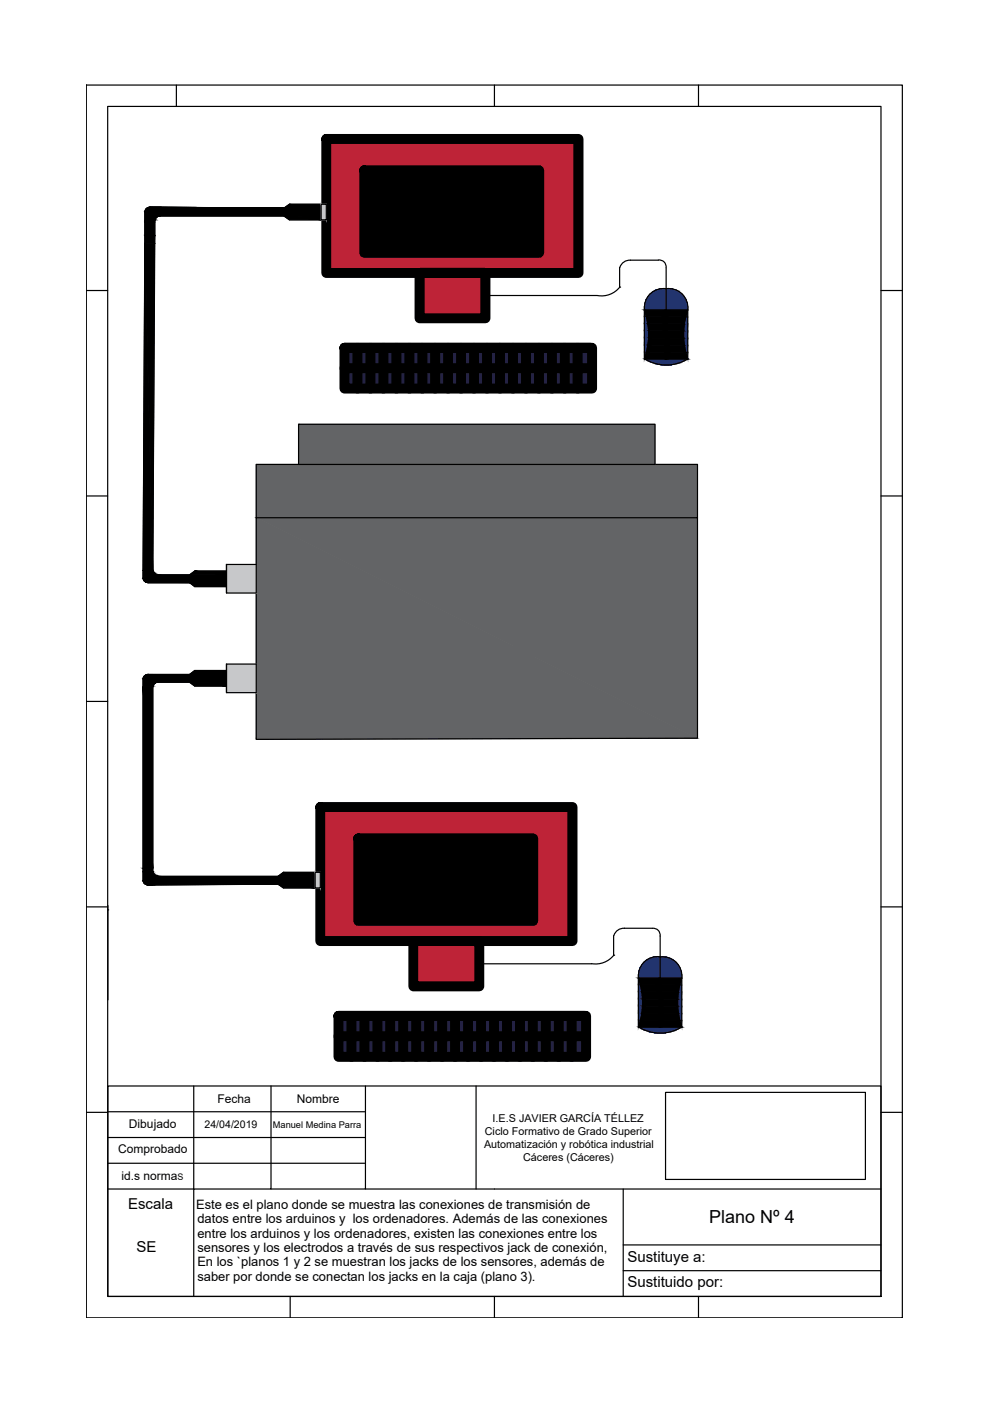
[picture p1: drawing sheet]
<svg xmlns="http://www.w3.org/2000/svg" width="210mm" height="297mm" viewBox="0 0 210 297" stroke-linecap="round" stroke-linejoin="round" font-family="sans-serif">
<!-- layer: 0 -->
<g fill="none" stroke="#000" stroke-width=".25">
<path d="M18.3 18h173v261.4h-173zM37.4 18v4.6M104.8 18v4.6M148.1 18v4.6M22.8 22.6h164v252.3h-164zM30.7 44.9l-.4 77.7M31.9 43.9a1.16 1.16 0 0 0-1.2 1M32.8 46.7l-.4 74.2M34 45.8h26.2l1.2 .8h6.7M34 45.8a1.25 1.25 0 0 0-1.2 .9M68.1 43.3h1.1v3.3h-1.1zM69.2 43.3h-7.8l-1.2 .8-28.4-.2"/>
<path d="M131.4 56.7v4.2M139.6 55.1a1.46 1.46 0 0 1 1.6 1.7M139.6 55.2h-5.9a2.18 2.18 0 0 0-2.3 1.5M141.2 56.8v19.3M18.3 61.6h4.5M131.4 60.9h.1M131.4 60.9a4.9 4.9 0 0 1-4.7 1.8h-23.8M136.6 65.7h9.2v10.4h-9.2zM136.7 76.1a8.7 8.7 0 0 0 9.1 0M136.7 65.7a15.8 15.8 0 0 1 0 10.4M141.2 61.2a4 4 0 0 0-4.5 4.5M141.3 61.2a4 4 0 0 1 4.2 5.5 15.8 15.8 0 0 0 .3 9.4"/>
<path d="M186.8 61.6h4.5M63.3 90h75.6v8.5h-75.6zM18.3 105.2h4.5M48 119.7h6.3v6h-6.3zM48 119.7v6M54.3 109.8h93.6v46.7l-93.6 .3v-58.3h93.6v11.3M186.8 105.2h4.5M30.3 122.6a1.16 1.16 0 0 0 1.2 .9h8.7l1.1 .9h6.7M32.4 120.9a1.16 1.16 0 0 0 1.1 1h6.7l1.1-.8h6.7M18.3 148.7h4.5M31.5 143a1.16 1.16 0 0 0-1.2 .9v42.8M32.4 145.6v39.2"/>
<path d="M33.5 144.7h6.7l1.1 .8h6.7M33.6 144.6a1.16 1.16 0 0 0-1.2 1M48 140.8h6.3v6.1h-6.3zM48 142.2h-6.7l-1.1 .8h-8.7M48 140.8v6.1M67.9 171.1v13.9M18.3 192.3h4.5M22.8 192.9h.1M22.9 192v20M30.3 186.7h.1M30.3 186.7a1.16 1.16 0 0 0 1.2 .9M31.5 187.7l27.4-.2 1.2 .8h6.7"/>
<path d="M31.5 187.6v.1M32.4 184.8a1.27 1.27 0 0 0 1.1 1h25.4l1.2-.8h6.7M66.8 185h1.1v3.3h-1.1zM130.1 198.4v4.1M132.3 196.8h6a1.46 1.46 0 0 1 1.7 1.7M132.4 196.8a2.18 2.18 0 0 0-2.2 1.5M140 198.5v19.3M186.8 192.3h4.5M130.1 202.5h.1M130.1 202.5a4.9 4.9 0 0 1-4.7 1.8h-23.8M135.4 207.4h9.1v10.4h-9.1zM135.4 217.7a8.7 8.7 0 0 0 9.2 0"/>
<path d="M135.4 207.3a15.8 15.8 0 0 1 0 10.4M140 202.9a4 4 0 0 0-4.6 4.4M140 202.9a4 4 0 0 1 4.2 5.5 15.8 15.8 0 0 0 .3 9.3M18.3 235.8h4.5M22.8 235.7h54.7M22.9 230.3h163.9v44.6h-163.9zM41.1 230.3v21.8h-18.2M57.5 230.3v21.8h-16.4v22.8M77.5 230.3v21.8h-20M100.9 230.3v21.8M141.1 231.6h42.4v18.5h-42.4zM186.8 235.8h4.6"/>
<path d="M22.9 241.2h54.6M22.9 246.6h54.6M77.5 252.1h109.3M132.1 252.1v22.8M61.5 274.9v4.5M104.8 274.9v4.5M132.1 263.9h54.7M132.1 269.4h54.7M148.1 274.9v4.5"/>
</g>
<g fill="#be2337" stroke="#be2337" stroke-width=".21">
<path d="M67.9 171.1l53.5 28.4v-28.4zM67.9 171.1l53.5 28.4h-53.5z"/>
<path d="M87.6 199.5l14 9.6v-9.6zM87.6 199.5l14 9.6h-14z"/>
<path d="M69.2 29.5l53.5 28.4v-28.4zM69.2 29.5l53.5 28.4h-53.5z"/>
<path d="M89 57.9l13.9 9.6v-9.6zM89 57.9l13.9 9.6h-13.9z"/>
</g>
<g fill="none" stroke="#000" stroke-width="2.1">
<path d="M69.2 29.5h53.5v28.4h-53.5zM77.2 36.1h37.1v17.5h-37.1zM89 57.9h13.9v9.6h-13.9zM73 73.7v8.7h52.5v-8.7h-52.5h52.2M73 78.1h52.5M75.8 73.7v8.7M78.5 73.7v8.7M81.3 73.7v8.7M84 73.7v8.7M86.8 73.7v8.7M89.5 73.7v8.7M92.3 73.7v8.7"/>
<path d="M95 73.7v8.7M97.8 73.7v8.7M100.5 73.7v8.7M103.3 73.7v8.7M106 73.7v8.7M108.8 73.7v8.7M111.5 73.7v8.7M114.3 73.7v8.7M117 73.7v8.7M119.7 73.7v8.7M122.5 73.7v8.7M67.9 171.1h53.5v28.4h-53.5z"/>
<path d="M76 177.8h37v17.4h-37zM87.6 199.5h14v9.6h-14zM71.8 215.4v8.7h52.5v-8.7h-52.5h52.2M71.8 219.7h52.5M74.5 215.4v8.7M77.3 215.4v8.7M80 215.4v8.7M82.7 215.4v8.7M85.5 215.4v8.7M88.2 215.4v8.7M91 215.4v8.7M93.7 215.4v8.7"/>
<path d="M96.5 215.4v8.7M99.2 215.4v8.7M102 215.4v8.7M104.7 215.4v8.7M107.5 215.4v8.7M110.3 215.4v8.7M113 215.4v8.7M115.7 215.4v8.7M118.5 215.4v8.7M121.2 215.4v8.7"/>
</g>
<g fill="#242244" stroke="#242244" stroke-width=".21">
<path d="M71.8 215.4l52.5 8.7v-8.7zM71.8 215.4l52.5 8.7h-52.5z"/>
<path d="M73 73.7l52.5 8.7v-8.7zM73 73.7l52.5 8.7h-52.5z"/>
</g>
<g fill="#000" stroke="#000" stroke-width=".21">
<path d="M30.7 44.9l2.1 1.8h-2.1zM30.7 51.6h2.1l-.4 69.3zM31.6 43.9h2.7zM32.7 46.6h.2l-.1 .1zM31.3 123.5h16.7zM32.4 120.9v.2h-.1zM30.3 143.9l2.1 1.7h-2.1zM32.3 145.5h.1v.1zM30.3 184.1h2.1v.7zM31 187.6h.5zM31.5 187.6h.8zM32.4 184.8l.1 .2h-.3z"/>
<path d="M77.2 36.1l37.1 17.5v-17.5zM77.2 36.1l37.1 17.5h-37.1z"/>
<path d="M30.7 51.6l-.4 69.3h2.1zM30.3 120.9h2.1l-2.1 1.7z"/>
<path d="M30.7 46.7l2.1 .4v-.4zM30.7 46.7l2.1 .4h-2.1z"/>
<path d="M30.7 47.1l2.1 2.8v-2.8zM30.7 47.1l2.1 2.8h-2.1z"/>
<path d="M30.7 49.9l2.1 1.7v-1.7zM30.7 49.9l2.1 1.7h-2.1z"/>
<path d="M32.6 46.5l.3 .1zM32.6 46.5l.3 .1z"/>
<path d="M32.3 46.3l.6 .2 .1-.2zM32.3 46.3l.6 .2h-.3z"/>
<path d="M32.1 46.1l.9 .2 .2-.2zM32.1 46.1l.9 .2h-.7z"/>
<path d="M31.9 46l1.3 .1 .1-.1zM31.9 46l1.3 .1h-1.1z"/>
<path d="M31.8 45.9h1.7zM31.8 45.9l1.5 .1z"/>
<path d="M31.8 45.8h2zM31.8 45.8l1.7 .1z"/>
<path d="M31.7 45.8h2.3zM31.7 45.8h2.1z"/>
<path d="M31.6 43.9l10.1 .1zM31.4 44h10.3z"/>
<path d="M31.4 44l22.3 .1zM31.3 44.1h22.4z"/>
<path d="M31.3 44.1h28.9zM31.3 44.1h28.9z"/>
<path d="M61.4 43.3l6.7 .8v-.8zM60.3 44.1l1.1-.8 6.7 .8z"/>
<path d="M60.3 44.1h7.8zM60.2 44.1h7.9z"/>
<path d="M31.2 44.1l36.9 .1zM31.1 44.2h37z"/>
<path d="M31.1 44.2l37 .1v-.1zM31.1 44.2l37 .1h-37.1z"/>
<path d="M31 44.3l37.1 .2v-.2zM31 44.3l37.1 .2h-37.3z"/>
<path d="M30.8 44.5l37.3 .2v-.2zM30.8 44.5l37.3 .2h-37.4z"/>
<path d="M30.7 44.7l37.4 .2v-.2zM30.7 44.7l37.4 .2h-37.4z"/>
<path d="M30.7 44.9l37.4 .9v-.9zM30.7 44.9l37.4 .9h-36.4z"/>
<path d="M60.2 45.8l7.9 .8v-.8zM60.2 45.8l7.9 .8h-6.7z"/>
<path d="M136.6 65.7l4.6 1.5v-1.5zM136.6 65.7l4.6 1.5h-4.2z"/>
<path d="M137 67.2l4.2 1.5v-1.5zM137 67.2l4.2 1.5h-3.9z"/>
<path d="M137.3 68.7l3.9 1.4v-1.4zM137.3 68.7l3.9 1.4h-3.7z"/>
<path d="M137.5 70.1l3.7 1.6v-1.6zM137.5 70.1l3.7 1.6h-3.7z"/>
<path d="M137.5 71.7l3.7 1.5v-1.5zM137.5 71.7l3.7 1.5h-3.9z"/>
<path d="M137.3 73.2l3.9 1.5v-1.5zM137.3 73.2l3.9 1.5h-4.2z"/>
<path d="M137 74.7l4.2 1.4v-1.4zM137 74.7l4.2 1.4h-4.6z"/>
<path d="M141.2 70.1l3.8 1.6v-1.6zM141.2 70.1l3.8 1.6h-3.8z"/>
<path d="M141.2 71.7l3.9 1.5-.1-1.5zM141.2 71.7l3.9 1.5h-3.9z"/>
<path d="M141.2 68.7l3.8 1.4 .1-1.4zM141.2 68.7l3.8 1.4h-3.8z"/>
<path d="M141.2 73.2l4.2 1.5-.3-1.5zM141.2 73.2l4.2 1.5h-4.2z"/>
<path d="M141.2 67.2l3.9 1.5 .3-1.5zM141.2 67.2l3.9 1.5h-3.9z"/>
<path d="M141.2 74.7l4.6 1.4-.4-1.4zM141.2 74.7l4.6 1.4h-4.6z"/>
<path d="M141.2 65.7l4.2 1.5 .4-1.5zM141.2 65.7l4.2 1.5h-4.2z"/>
<path d="M32.3 121.1h.2zM32.2 121.1h.3z"/>
<path d="M32.2 121.1l.4 .2-.1-.2zM31.9 121.3l.3-.2 .4 .2z"/>
<path d="M31.9 121.3l.8 .2-.1-.2zM31.7 121.5l.2-.2 .8 .2z"/>
<path d="M31.7 121.5l1.1 .1-.1-.1zM31.7 121.5l1.1 .1h-1.2z"/>
<path d="M31.6 121.6l1.4 .1zM31.4 121.7h1.6z"/>
<path d="M31.4 121.7l1.8 .1zM31.3 121.8h1.9z"/>
<path d="M31.3 121.8l2.1 .1zM31.3 121.8l2.1 .1z"/>
<path d="M31.3 121.9h2.2zM31.2 121.9h2.3z"/>
<path d="M41.3 121.1l6.7 .8v-.8zM40.2 121.9l1.1-.8 6.7 .8z"/>
<path d="M31.2 121.9l16.8 .7v-.7zM30.3 122.6l.9-.7 16.8 .7z"/>
<path d="M30.3 122.6l17.7 .2v-.2zM30.3 122.6l17.7 .2h-17.6z"/>
<path d="M30.4 122.8l17.6 .2v-.2zM30.4 122.8l17.6 .2h-17.5z"/>
<path d="M30.5 123l17.5 .1v-.1zM30.5 123l17.5 .1h-17.4z"/>
<path d="M30.6 123.1l17.4 .2v-.2zM30.6 123.1l17.4 .2h-17.3z"/>
<path d="M30.7 123.3l17.3 .1v-.1zM30.7 123.3l17.3 .1h-17.1z"/>
<path d="M30.9 123.4l17.1 .1zM30.9 123.4l17.1 .1z"/>
<path d="M31 123.5h17zM31 123.5h17zM31.3 123.5h16.7z"/>
<path d="M40.2 123.5l7.8 .9v-.9zM40.2 123.5l7.8 .9h-6.7z"/>
<path d="M30.3 145.6l2.1 38.5v-38.5zM30.3 145.6l2.1 38.5h-2.1z"/>
<path d="M32.2 145.4h.3zM32.2 145.4l.2 .1z"/>
<path d="M31.9 145.2l.6 .2 .1-.2zM31.9 145.2l.6 .2h-.3z"/>
<path d="M31.7 145.1l.9 .1 .1-.1zM31.7 145.1l.9 .1z"/>
<path d="M31.6 144.9l1.1 .2 .1-.2zM31.6 144.9l1.1 .2h-1z"/>
<path d="M31.4 144.8l1.4 .1 .2-.1zM31.4 144.8l1.4 .1h-1.2z"/>
<path d="M31.3 144.7h1.9zM31.3 144.7l1.7 .1z"/>
<path d="M31.3 144.7h2.1zM31.3 144.7h1.9z"/>
<path d="M31.2 144.7h2.3zM31.2 144.7h2.2z"/>
<path d="M41.3 142.2l6.7 .8v-.8zM40.2 143l1.1-.8 6.7 .8z"/>
<path d="M31.5 143h16.5zM31.3 143h16.7z"/>
<path d="M31.3 143h16.7zM31 143h17z"/>
<path d="M31 143l17 .1zM30.9 143.1h17.1z"/>
<path d="M30.9 143.1l17.1 .2v-.2zM30.7 143.3l.2-.2 17.1 .2z"/>
<path d="M30.7 143.3l17.3 .1v-.1zM30.6 143.4l.1-.1 17.3 .1z"/>
<path d="M30.6 143.4l17.4 .2v-.2zM30.6 143.4l17.4 .2h-17.5z"/>
<path d="M30.5 143.6l17.5 .1v-.1zM30.5 143.6l17.5 .1h-17.6z"/>
<path d="M30.4 143.7l17.6 .2v-.2zM30.4 143.7l17.6 .2h-17.7z"/>
<path d="M30.3 143.9l17.7 .8v-.8zM30.3 143.9l17.7 .8h-16.8z"/>
<path d="M40.2 144.7l7.8 .8v-.8zM40.2 144.7l7.8 .8h-6.7z"/>
<path d="M76 177.8l37 17.4v-17.4zM76 177.8l37 17.4h-37z"/>
<path d="M30.3 184.1v.7h2.1zM30.3 184.8h2.1l-2.1 1.9z"/>
<path d="M31.3 187.6h.2zM31 187.6h.5z"/>
<path d="M30.9 187.5h.7zM30.9 187.5l.6 .1z"/>
<path d="M30.7 187.4l.9 .1 .2-.1zM30.7 187.4l.9 .1z"/>
<path d="M30.6 187.2l1.2 .2 .1-.2zM30.6 187.2l1.2 .2h-1.1z"/>
<path d="M30.5 187.1l1.4 .1 .2-.1zM30.5 187.1l1.4 .1h-1.3z"/>
<path d="M30.4 186.9l1.7 .2 .2-.2zM30.4 186.9l1.7 .2h-1.6z"/>
<path d="M32.2 185l.4 .2-.1-.2zM32 185.2l.2-.2 .4 .2z"/>
<path d="M30.3 186.7l2 .2 .2-.2zM30.3 186.7l2 .2h-1.9z"/>
<path d="M32 185.2l.7 .2-.1-.2zM32 185.2l.7 .2h-.9z"/>
<path d="M31.8 185.4l1 .1zM31.6 185.5l.2-.1 1 .1z"/>
<path d="M31.6 185.5l1.4 .1-.2-.1zM31.6 185.5l1.4 .1h-1.5z"/>
<path d="M31.5 185.6l1.7 .1zM31.4 185.7h1.8z"/>
<path d="M31.4 185.7l2 .1zM31.4 185.7l2 .1z"/>
<path d="M31.4 185.8h2.1zM31.4 185.8h2.1z"/>
<path d="M31.3 185.8l1.2 .9 1-.9zM30.3 186.7l1-.9 1.2 .9z"/>
<path d="M31.7 187.5l.6 .1 26.6-.1zM31.5 187.6l.2-.1 .6 .1z"/>
<path d="M60.1 185l6.7 .8v-.8zM58.9 185.8l1.2-.8 6.7 .8z"/>
<path d="M33.5 185.8l33.3 1.7v-1.7zM31.7 187.5l1.8-1.7 33.3 1.7z"/>
<path d="M58.9 187.5l7.9 .1v-.1zM58.9 187.5l7.9 .1h-7.6z"/>
<path d="M59.2 187.6l7.6 .7v-.7zM59.2 187.6l7.6 .7h-6.7z"/>
<path d="M135.4 207.4l4.6 1.4v-1.4zM135.4 207.4l4.6 1.4h-4.2z"/>
<path d="M135.8 208.8l4.2 1.5v-1.5zM135.8 208.8l4.2 1.5h-3.9z"/>
<path d="M136.1 210.3l3.9 1.5v-1.5zM136.1 210.3l3.9 1.5h-3.8z"/>
<path d="M136.2 211.8l3.8 1.5v-1.5zM136.2 211.8l3.8 1.5h-3.8z"/>
<path d="M136.2 213.3l3.8 1.5v-1.5zM136.2 213.3l3.8 1.5h-3.9z"/>
<path d="M136.1 214.8l3.9 1.5v-1.5zM136.1 214.8l3.9 1.5h-4.2z"/>
<path d="M135.8 216.3l4.2 1.5v-1.5zM135.8 216.3l4.2 1.5h-4.6z"/>
<path d="M140 211.8l3.7 1.5v-1.5zM140 211.8l3.7 1.5h-3.7z"/>
<path d="M140 213.3l3.8 1.5-.1-1.5zM140 213.3l3.8 1.5h-3.8z"/>
<path d="M140 210.3l3.7 1.5 .1-1.5zM140 210.3l3.7 1.5h-3.7z"/>
<path d="M140 214.8l4.1 1.5-.3-1.5zM140 214.8l4.1 1.5h-4.1z"/>
<path d="M140 208.8l3.8 1.5 .3-1.5zM140 208.8l3.8 1.5h-3.8z"/>
<path d="M140 216.3l4.5 1.5-.4-1.5zM140 216.3l4.5 1.5h-4.5z"/>
<path d="M140 207.4l4.1 1.4 .4-1.4zM140 207.4l4.1 1.4h-4.1z"/>
</g>
<g fill="#636466" stroke="#636466" stroke-width=".21">
<path d="M54.3 109.8h93.6v46.7z"/>
<path d="M54.3 98.5l93.6 11.3v-11.3zM54.3 98.5l93.6 11.3h-93.6z"/>
<path d="M54.3 109.8v46.7h93.6zM54.3 156.5h93.6l-93.6 .3z"/>
<path d="M63.3 90l75.6 8.5v-8.5zM63.3 90l75.6 8.5h-75.6z"/>
</g>
<g fill="#c7c8ca" stroke="#c7c8ca" stroke-width=".21">
<path d="M48 119.7l6.3 6v-6zM48 119.7l6.3 6h-6.3z"/>
<path d="M48 140.8l6.3 6.1v-6.1zM48 140.8l6.3 6.1h-6.3z"/>
<path d="M68.1 43.3l1.1 3.3v-3.3zM68.1 43.3l1.1 3.3h-1.1z"/>
<path d="M66.8 185l1.1 3.3v-3.3zM66.8 185l1.1 3.3h-1.1z"/>
</g>
<g fill="#22346e" stroke="#22346e" stroke-width=".21">
<path d="M140.5 61.2h.2z"/>
<path d="M141.2 61.2h.9z"/>
<path d="M136.6 65.7l.4 1.5h-.4z"/>
<path d="M145.8 65.7v1.5h-.4z"/>
<path d="M136.6 74.7h.4l-.4 1.4z"/>
<path d="M145.1 73.2h.7v1.5z"/>
<path d="M138.8 77.1h4.8l-1.2 .2z"/>
<path d="M139.1 202.9h.3z"/>
<path d="M140 202.9h.9z"/>
<path d="M135.4 207.4l.4 1.4h-.4z"/>
<path d="M144.5 207.4v1.4h-.4z"/>
<path d="M135.4 216.3h.4l-.4 1.5z"/>
<path d="M143.8 214.8h.7v1.5z"/>
<path d="M137.6 218.7h4.7l-1.1 .3z"/>
<path d="M140.4 61.2h.8zM140.2 61.2h1z"/>
<path d="M141.2 61.2l1.4 .1zM141.2 61.2l1.4 .1z"/>
<path d="M140.2 61.2l1 .1zM139.8 61.3h1.4z"/>
<path d="M141.2 61.3h1.5zM141.2 61.3h1.5z"/>
<path d="M139.8 61.3h1.4zM139.7 61.3h1.5z"/>
<path d="M141.2 61.3l2.2 .2-.7-.2zM141.2 61.3l2.2 .2h-2.2z"/>
<path d="M139.7 61.3l1.5 .2v-.2zM139 61.5l.7-.2 1.5 .2z"/>
<path d="M141.2 61.5l2.2 .1zM141.2 61.5l2.2 .1z"/>
<path d="M139 61.5l2.2 .1zM139 61.5l2.2 .1z"/>
<path d="M141.2 61.6l2.8 .3-.6-.3zM141.2 61.6l2.8 .3h-2.8z"/>
<path d="M139 61.6l2.2 .3v-.3zM138.4 61.9l.6-.3 2.2 .3z"/>
<path d="M141.2 61.9h2.8zM141.2 61.9h2.8z"/>
<path d="M138.4 61.9h2.8zM138.4 61.9h2.8z"/>
<path d="M141.2 61.9l3.4 .5-.6-.5zM141.2 61.9l3.4 .5h-3.4z"/>
<path d="M138.4 61.9l2.8 .5v-.5zM137.8 62.4l.6-.5 2.8 .5z"/>
<path d="M141.2 62.4h3.4zM141.2 62.4h3.4z"/>
<path d="M137.8 62.4h3.4zM137.8 62.4h3.4z"/>
<path d="M141.2 62.4l3.9 .5-.5-.5zM141.2 62.4l3.9 .5h-3.9z"/>
<path d="M137.8 62.4l3.4 .5v-.5zM137.8 62.4l3.4 .5h-3.9z"/>
<path d="M141.2 62.9h3.9zM141.2 62.9h3.9z"/>
<path d="M137.3 62.9h3.9zM137.3 62.9h3.9z"/>
<path d="M141.2 62.9l4.3 .6-.4-.6zM141.2 62.9l4.3 .6h-4.3z"/>
<path d="M137.3 62.9l3.9 .6v-.6zM137.3 62.9l3.9 .6h-4.2z"/>
<path d="M141.2 63.5l4.3 .1zM141.2 63.5l4.3 .1z"/>
<path d="M137 63.5l4.2 .1zM137 63.5l4.2 .1z"/>
<path d="M141.2 63.6l4.5 .7-.2-.7zM141.2 63.6l4.5 .7h-4.5z"/>
<path d="M137 63.6l4.2 .7v-.7zM137 63.6l4.2 .7h-4.4z"/>
<path d="M141.2 64.3h4.5zM141.2 64.3h4.5z"/>
<path d="M136.8 64.3h4.4zM136.8 64.3h4.4z"/>
<path d="M141.2 64.3l4.6 .7-.1-.7zM141.2 64.3l4.6 .7h-4.6z"/>
<path d="M136.8 64.3l4.4 .7v-.7zM136.8 64.3l4.4 .7h-4.6z"/>
<path d="M141.2 65h4.6zM141.2 65h4.6z"/>
<path d="M136.6 65h4.6zM136.6 65h4.6z"/>
<path d="M141.2 65l4.6 .7v-.7zM141.2 65l4.6 .7h-4.6z"/>
<path d="M136.6 65l4.6 .7v-.7zM136.6 65l4.6 .7h-4.6z"/>
<path d="M145.4 67.2l.4 1.5v-1.5zM145.4 67.2l.4 1.5h-.7z"/>
<path d="M136.6 67.2l.7 1.5-.3-1.5zM136.6 67.2l.7 1.5h-.7z"/>
<path d="M145.1 68.7l.7 1.4v-1.4zM145.1 68.7l.7 1.4h-.8z"/>
<path d="M136.6 68.7l.9 1.4-.2-1.4zM136.6 68.7l.9 1.4h-.9z"/>
<path d="M145 70.1l.8 1.6v-1.6zM145 70.1l.8 1.6h-.8z"/>
<path d="M136.6 70.1l.9 1.6v-1.6zM136.6 70.1l.9 1.6h-.9z"/>
<path d="M145 71.7l.8 1.5v-1.5zM145 71.7l.8 1.5h-.7z"/>
<path d="M136.6 71.7l.7 1.5 .2-1.5zM136.6 71.7l.7 1.5h-.7z"/>
<path d="M145.1 73.2l.3 1.5h.4zM145.4 74.7h.4v1.4z"/>
<path d="M136.6 73.2l.4 1.5 .3-1.5zM136.6 73.2l.4 1.5h-.4z"/>
<path d="M136.6 76.1l8.2 .6 1-.6zM136.6 76.1l8.2 .6h-7.1z"/>
<path d="M137.7 76.7l5.9 .4 1.2-.4zM137.7 76.7l5.9 .4h-4.8z"/>
<path d="M138.8 77.1l1.2 .2h2.4zM140 77.3h2.4z"/>
<path d="M139.1 202.9h.9zM139 202.9h1z"/>
<path d="M140 202.9h1.3zM140 202.9h1.3z"/>
<path d="M139 202.9h1zM138.5 202.9h1.5z"/>
<path d="M140 202.9h1.4zM140 202.9h1.4z"/>
<path d="M138.5 202.9h1.5zM138.4 202.9h1.6z"/>
<path d="M140 202.9l2 .3-.6-.3zM140 202.9l2 .3h-2z"/>
<path d="M138.4 202.9l1.6 .3v-.3zM137.8 203.2l.6-.3 1.6 .3z"/>
<path d="M140 203.2h2.1zM140 203.2h2.1z"/>
<path d="M137.8 203.2h2.2zM137.7 203.2h2.3z"/>
<path d="M140 203.2l2.7 .3-.6-.3zM140 203.2l2.7 .3h-2.7z"/>
<path d="M137.7 203.2l2.3 .3v-.3zM137.1 203.5l.6-.3 2.3 .3z"/>
<path d="M140 203.5h2.8zM140 203.5h2.8z"/>
<path d="M137.1 203.5h2.9zM137.1 203.5h2.9z"/>
<path d="M140 203.5l3.3 .5-.5-.5zM140 203.5l3.3 .5h-3.3z"/>
<path d="M137.1 203.5l2.9 .5v-.5zM136.5 204l.6-.5 2.9 .5z"/>
<path d="M140 204h3.3zM140 204h3.3z"/>
<path d="M136.5 204h3.5zM136.5 204h3.5z"/>
<path d="M140 204l3.8 .6-.5-.6zM140 204l3.8 .6h-3.8z"/>
<path d="M136.5 204l3.5 .6v-.6zM136.5 204l3.5 .6h-3.9z"/>
<path d="M140 204.6h3.8zM140 204.6h3.8z"/>
<path d="M136.1 204.6h3.9zM136.1 204.6h3.9z"/>
<path d="M140 204.6l4.2 .6-.4-.6zM140 204.6l4.2 .6h-4.2z"/>
<path d="M136.1 204.6l3.9 .6v-.6zM136.1 204.6l3.9 .6h-4.3z"/>
<path d="M140 205.2h4.2zM140 205.2h4.2z"/>
<path d="M135.7 205.2h4.3zM135.7 205.2h4.3z"/>
<path d="M140 205.2l4.4 .7-.2-.7zM140 205.2l4.4 .7h-4.4z"/>
<path d="M135.7 205.2l4.3 .7v-.7zM135.7 205.2l4.3 .7h-4.6z"/>
<path d="M140 205.9h4.4zM140 205.9h4.4z"/>
<path d="M135.4 205.9h4.6zM135.4 205.9h4.6z"/>
<path d="M140 205.9l4.5 .7-.1-.7zM140 205.9l4.5 .7h-4.5z"/>
<path d="M135.4 205.9l4.6 .7v-.7zM135.4 205.9l4.6 .7h-4.6z"/>
<path d="M140 206.6h4.5zM140 206.6h4.5z"/>
<path d="M135.4 206.6h4.6zM135.4 206.6h4.6z"/>
<path d="M140 206.6l4.5 .8v-.8zM140 206.6l4.5 .8h-4.5z"/>
<path d="M135.4 206.6l4.6 .8v-.8zM135.4 206.6l4.6 .8h-4.6z"/>
<path d="M144.1 208.8l.4 1.5v-1.5zM144.1 208.8l.4 1.5h-.7z"/>
<path d="M135.4 208.8l.7 1.5-.3-1.5zM135.4 208.8l.7 1.5h-.7z"/>
<path d="M143.8 210.3l.7 1.5v-1.5zM143.8 210.3l.7 1.5h-.8z"/>
<path d="M135.4 210.3l.8 1.5-.1-1.5zM135.4 210.3l.8 1.5h-.8z"/>
<path d="M143.7 211.8l.8 1.5v-1.5zM143.7 211.8l.8 1.5h-.8z"/>
<path d="M135.4 211.8l.8 1.5v-1.5zM135.4 211.8l.8 1.5h-.8z"/>
<path d="M143.7 213.3l.8 1.5v-1.5zM143.7 213.3l.8 1.5h-.7z"/>
<path d="M135.4 213.3l.7 1.5 .1-1.5zM135.4 213.3l.7 1.5h-.7z"/>
<path d="M143.8 214.8l.3 1.5h.4zM144.1 216.3h.4v1.5z"/>
<path d="M135.4 214.8l.4 1.5 .3-1.5zM135.4 214.8l.4 1.5h-.4z"/>
<path d="M135.4 217.8l8.1 .5 1-.5zM135.4 217.8l8.1 .5h-7.1z"/>
<path d="M136.4 218.3l5.9 .4 1.2-.4zM136.4 218.3l5.9 .4h-4.7z"/>
<path d="M137.6 218.7l1.1 .3h2.5zM138.7 219h2.5z"/>
</g>
<text font-size="3.8" x="150.3" y="259.4">Plano Nº 4</text>
<g font-size="3.2">
<text x="27.1" y="256.3">Escala</text>
<text x="29" y="265.4">SE</text>
<text x="133" y="267.5">Sustituye a:</text>
<text x="133" y="273">Sustituido por:</text>
</g>
<g font-size="2.7">
<text x="41.6" y="256.2">Este es el plano donde se muestra las conexiones de transmisión de</text>
<text x="41.8" y="259.3">datos entre los arduinos y los ordenadores. Además de las conexiones</text>
<text x="41.8" y="262.4">entre los arduinos y los ordenadores, existen las conexiones entre los</text>
<text x="41.8" y="265.4">sensores y los electrodos a través de sus respectivos jack de conexión,</text>
<text x="41.8" y="268.5">En los `planos 1 y 2 se muestran los jacks de los sensores, además de</text>
<text x="41.8" y="271.6">saber por donde se conectan los jacks en la caja (plano 3).</text>
</g>
<g font-size="2.5">
<text x="46.1" y="233.8">Fecha</text>
<text x="62.9" y="233.8">Nombre</text>
<text x="27.3" y="239.1">Dibujado</text>
<text x="25" y="244.6">Comprobado</text>
<text x="25.8" y="250.3">id.s norma</text>
</g>
<g font-size="2.3">
<text x="104.5" y="237.9">I.E.S JAVIER GARCÍA TÉLLEZ</text>
<text x="102.6" y="243.4">Automatización y robótica industrial</text>
<text x="102.8" y="240.6">Ciclo Formativo de Grado Superior</text>
<text x="110.9" y="246.1">Cáceres (Cáceres)</text>
</g>
<text font-size="2.2" x="43.4" y="239.1">24/04/2019</text>
<text font-size="2" x="57.8" y="239.1">Manuel Medina Parra</text>
<text font-size="1.9" x="37.6" y="250.3">S</text>
</svg>
